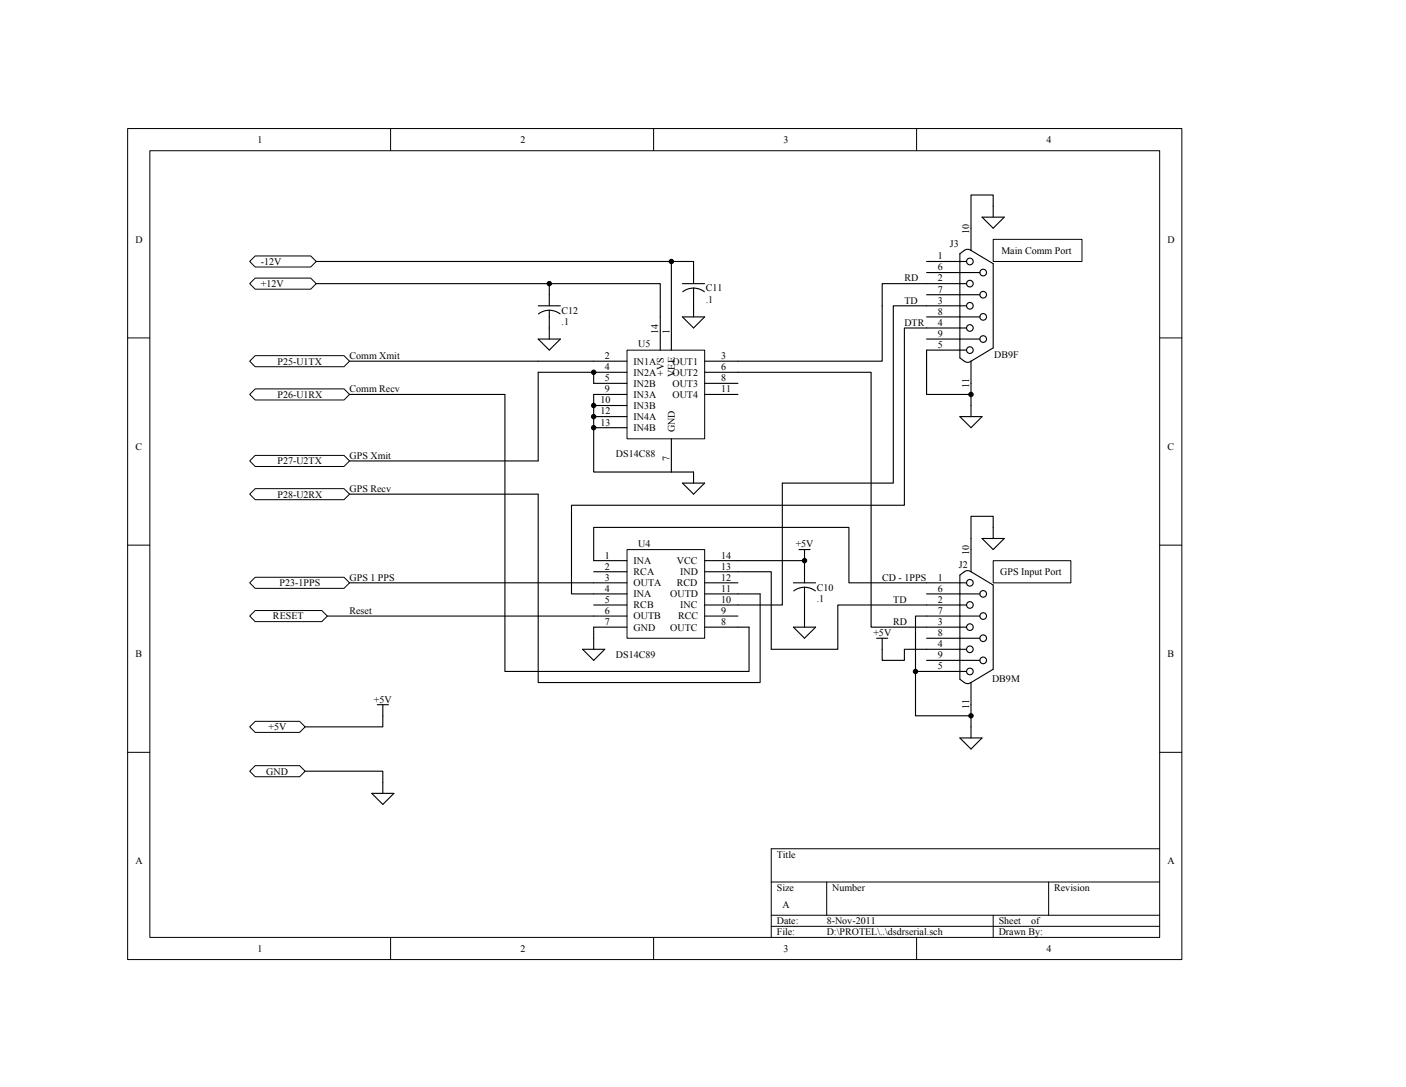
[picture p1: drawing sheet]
<svg xmlns="http://www.w3.org/2000/svg" width="279mm" height="216mm" viewBox="0 0 279 216" stroke-linecap="round" stroke-linejoin="round" font-family="sans-serif">
<g fill="none" stroke="#000" stroke-width=".2">
<path d="M25.4 25.5h209.5v165.1h-209.5zM29.8 29.9h200.6v156.3h-200.6zM77.6 25.5v4.4M129.9 25.5v4.4M182.1 25.5v4.4M25.4 67.1h4.4M230.4 67.1h4.5M25.4 108.3h4.4M230.4 108.3h4.5M25.4 149.4h4.4M230.4 149.4h4.5M153.3 175.2h77.1"/>
<path d="M164.3 175.2v6.6M208.4 175.2v6.6M230.4 168.6h-77.1v17.6M77.6 186.2v4.4M129.9 186.2v4.4M153.3 181.8h77.1M153.3 184h77.1M182.1 186.2v4.4M197.4 181.8v4.4"/>
</g>
<g fill="none" stroke="#000" stroke-width=".22">
<path d="M184.1 56.3h-8.8v4.4M190.7 82.7h4.5l-2.2 2.2zM193 80.5v2.2M184.1 115.8h8M184.1 118h10.6M193 113.6l-.7-.3a2.22 2.22 0 0 0-1.6 .9v20.7a2.24 2.24 0 0 0 1.6 .9l.7-.2M193 113.6l4.4 2.6v16.7l-4.4 2.7M193 109.2v4.4M195.2 107h4.4l-2.2 2.2zM197.4 104.8v2.2M184.1 120.2h8M184.1 122.4h10.6"/>
<path d="M184.1 124.6h8M184.1 126.8h10.6M184.1 129h8M184.1 131.2h10.6M192.1 133.4h-10.2v2.2M193 135.6v4.4"/>
<circle cx="192.7" cy="115.8" r=".66"/>
<circle cx="195.4" cy="118" r=".66"/>
<circle cx="192.7" cy="120.2" r=".66"/>
<circle cx="192.7" cy="124.6" r=".66"/>
<circle cx="192.7" cy="129" r=".66"/>
<circle cx="192.7" cy="133.4" r=".66"/>
<circle cx="195.4" cy="122.4" r=".66"/>
<circle cx="195.4" cy="126.8" r=".66"/>
<circle cx="195.4" cy="131.2" r=".66"/>
</g>
<path d="M197.4 111.4h15.4v4.4h-15.4z" fill="#fff"/>
<path d="M197.4 111.4h15.4v4.4h-15.4z" fill="none" stroke="#000" stroke-width=".2"/>
<path d="M135.6 96h4.4l-2.2 2.1zM137.8 93.8v2.2" fill="none" stroke="#000" stroke-width=".22"/>
<path d="M197.4 47.5h17.6v4.4h-17.6z" fill="#fff"/>
<path d="M197.4 47.5h17.6v4.4h-17.6z" fill="none" stroke="#000" stroke-width=".2"/>
<path d="M50.7 70.6h17.7l1.1 1.1-1.1 1.1h-17.7l-1.1-1.1z" fill-rule="evenodd" fill="#fff"/>
<path d="M50.7 70.6h17.7l1.1 1.1-1.1 1.1h-17.7l-1.1-1.1z" fill="none" stroke="#000" stroke-width=".2"/>
<path d="M50.7 121.3h13.2l1.2 1.1-1.2 1.1h-13.2l-1.1-1.1z" fill-rule="evenodd" fill="#fff"/>
<path d="M50.7 121.3h13.2l1.2 1.1-1.2 1.1h-13.2l-1.1-1.1z" fill="none" stroke="#000" stroke-width=".2"/>
<path d="M50.7 77.2h17.7l1.1 1.1-1.1 1.1h-17.7l-1.1-1.1z" fill-rule="evenodd" fill="#fff"/>
<path d="M50.7 77.2h17.7l1.1 1.1-1.1 1.1h-17.7l-1.1-1.1z" fill="none" stroke="#000" stroke-width=".2"/>
<path d="M50.7 114.7h17.7l1.1 1.1-1.1 1.1h-17.7l-1.1-1.1z" fill-rule="evenodd" fill="#fff"/>
<g fill="none" stroke="#000" stroke-width=".2">
<path d="M50.7 114.7h17.7l1.1 1.1-1.1 1.1h-17.7l-1.1-1.1z"/>
<circle cx="193" cy="78.3" r=".44"/>
<circle cx="181.9" cy="133.4" r=".44"/>
<circle cx="193" cy="142.2" r=".44"/>
</g>
<g fill="none" stroke="#000" stroke-width=".22">
<path d="M135.6 56.3h4.4M137.8 57.2l1.4 .3 .8 .4M137.8 57.2l-1.3 .3-.8 .4M137.8 54.1v2.2M137.8 57.2v3.5M184.1 56.3h8M184.1 51.9h8M184.1 54.1h10.6M184.1 58.5h10.6M193 49.7l-.7-.2a2.22 2.22 0 0 0-1.6 .9v20.7a2.25 2.25 0 0 0 1.6 .9l.7-.3M193 49.7l4.4 2.7v16.7l-4.4 2.6M195.2 43.1h4.4l-2.2 2.2z"/>
<path d="M197.4 43.1v-4.4h-4.4v11M184.1 60.7h8M184.1 62.9h10.6M184.1 65.1h8M184.1 67.3h10.6M192.1 69.5h-8v8.8h8.9M193 71.7v8.8M158.8 109.2h2.2M159.9 109.2v2.2M197.4 104.8v-2.2h-4.4v6.6M181.9 135.6v6.6h11.1v-2.2M184.1 122.4h-2.2v11"/>
<path d="M190.7 146.6h4.5l-2.2 2.2zM193 142.2v4.4"/>
<circle cx="192.7" cy="51.9" r=".66"/>
<circle cx="192.7" cy="56.3" r=".66"/>
<circle cx="195.4" cy="54.1" r=".66"/>
<circle cx="195.4" cy="58.5" r=".66"/>
<circle cx="192.7" cy="60.7" r=".66"/>
<circle cx="192.7" cy="65.1" r=".66"/>
<circle cx="192.7" cy="69.5" r=".66"/>
<circle cx="195.4" cy="62.9" r=".66"/>
<circle cx="195.4" cy="67.3" r=".66"/>
</g>
<g fill="#000">
<circle cx="193" cy="78.3" r=".44"/>
<circle cx="181.9" cy="133.4" r=".44"/>
<circle cx="193" cy="142.2" r=".44"/>
</g>
<path d="M124.6 109.2h15.4v17.6h-15.4z" fill="#fff"/>
<path d="M124.6 109.2h15.4v17.6h-15.4z" fill="none" stroke="#000" stroke-width=".2"/>
<g fill="none" stroke="#000" stroke-width=".22">
<path d="M69.5 71.7h37.4M69.5 78.3h30.8M106.9 73.9v17.7M175.3 60.7v11h-28.7M118 111.4h6.6M118 113.6h6.6M118 115.8h6.6M118 118h6.6M140 111.4h19.9v4.4M140 113.6h6.6M140 115.8h6.6M140 118h6.6"/>
<path d="M157.7 115.8h4.4M159.9 116.6l1.3 .3 .8 .5M159.9 116.6l-1.4 .3-.8 .5M159.9 116.6v3.6M115.8 129h4.4l-2.2 2.2zM118 120.2h6.6M118 122.4h6.6M124.6 124.6h-6.6v4.4M140 120.2h6.6M140 122.4h6.6M140 124.6h6.6M184.1 120.2h-17.6v8.8h-13.2"/>
</g>
<path d="M49.6 98.1l1.1-1h17.7l1.1 1-1.1 1.2h-17.7z" fill-rule="evenodd" fill="#fff"/>
<path d="M49.6 98.1l1.1-1h17.7l1.1 1-1.1 1.2h-17.7z" fill="none" stroke="#000" stroke-width=".2"/>
<path d="M50.7 90.5h17.7l1.1 1.1-1.1 1.1h-17.7l-1.1-1.1z" fill-rule="evenodd" fill="#fff"/>
<path d="M50.7 90.5h17.7l1.1 1.1-1.1 1.1h-17.7l-1.1-1.1z" fill="none" stroke="#000" stroke-width=".2"/>
<path d="M50.7 143.3h8.8l1.1 1.1-1.1 1.1h-8.8l-1.1-1.1z" fill-rule="evenodd" fill="#fff"/>
<path d="M50.7 143.3h8.8l1.1 1.1-1.1 1.1h-8.8l-1.1-1.1z" fill="none" stroke="#000" stroke-width=".2"/>
<path d="M50.7 152.1h8.8l1.1 1.1-1.1 1.1h-8.8l-1.1-1.1z" fill-rule="evenodd" fill="#fff"/>
<path d="M50.7 152.1h8.8l1.1 1.1-1.1 1.1h-8.8l-1.1-1.1z" fill="none" stroke="#000" stroke-width=".2"/>
<g fill="none" stroke="#000" stroke-width=".22">
<path d="M100.3 78.3v55.1h48.6v-8.8M146.6 73.9h26.5v50.7h11M184.1 65.1h-4.4v35.3h-66.1v17.6h4.4M184.1 60.7h-6.6v35.3h-22v24.2h-8.9M69.5 98.1h37.4v37.5h44.2v-17.6h-4.5M69.5 91.6h37.4M69.5 115.8h48.5M118 111.4v-6.6h50.7v11h15.4M146.6 113.6h6.7v15.4M65.1 122.4h52.9M75 140h2.2M76.1 140v4.4h-15.5"/>
<path d="M157.7 124.6h4.4l-2.2 2.2zM159.9 120.2v4.4M174.2 126.8h2.2M175.3 126.8v4.4h4.4v-2.2h4.4M60.6 153.2h15.5v4.4M73.9 157.6h4.4l-2.2 2.2z"/>
</g>
<path d="M124.6 69.6h15.4v17.6h-15.4z" fill="#fff"/>
<g fill="none" stroke="#000" stroke-width=".2">
<path d="M124.6 69.5h15.4v17.7h-15.4z"/>
<circle cx="118" cy="73.9" r=".44"/>
<circle cx="118" cy="84.9" r=".44"/>
<circle cx="118" cy="80.5" r=".44"/>
<circle cx="118" cy="82.7" r=".44"/>
</g>
<g fill="none" stroke="#000" stroke-width=".22">
<path d="M109.2 58.5v2.2M106.9 71.7h17.7M106.9 73.9h17.7M106.9 67.3h4.5l-2.2 2.2zM106.9 60.7h4.5M109.2 61.6l1.3 .3 .8 .4M109.2 61.6l-1.4 .3-.8 .4M109.2 61.6v5.7M118 73.9v2.2h6.6M124.6 78.3h-6.6v15.5h15.4M131.2 62.9v6.6M133.4 62.9v6.6"/>
<path d="M135.6 62.9h4.4l-2.2 2.2zM137.8 60.7v2.2M140 71.7h6.6M140 73.9h6.6M140 76.1h6.6M140 78.3h6.6M118 80.5h6.6M118 82.7h6.6M118 84.9h6.6M133.4 87.2v6.6M133.4 93.8h4.4"/>
</g>
<g fill="#000">
<circle cx="118" cy="73.9" r=".44"/>
<circle cx="118" cy="84.9" r=".44"/>
<circle cx="118" cy="80.5" r=".44"/>
<circle cx="118" cy="82.7" r=".44"/>
</g>
<path d="M49.6 51.9l1.1-1.1h11l1.1 1.1-1.1 1.1h-11z" fill-rule="evenodd" fill="#fff"/>
<path d="M49.6 51.9l1.1-1.1h11l1.1 1.1-1.1 1.1h-11z" fill="none" stroke="#000" stroke-width=".2"/>
<path d="M50.7 55.2h11l1.1 1.1-1.1 1.1h-11l-1.1-1.1z" fill-rule="evenodd" fill="#fff"/>
<g fill="none" stroke="#000" stroke-width=".2">
<path d="M50.7 55.2h11l1.1 1.1-1.1 1.1h-11l-1.1-1.1z"/>
<circle cx="109.2" cy="56.3" r=".44"/>
<circle cx="133.4" cy="51.9" r=".44"/>
<circle cx="159.9" cy="111.4" r=".44"/>
</g>
<path d="M62.8 51.9h75v2.2M62.8 56.3h68.4v6.6M109.2 56.3v2.2M133.4 51.9v11M146.6 124.6h2.3" fill="none" stroke="#000" stroke-width=".22"/>
<g fill="#000">
<circle cx="109.2" cy="56.3" r=".44"/>
<circle cx="133.4" cy="51.9" r=".44"/>
<circle cx="159.9" cy="111.4" r=".44"/>
</g>
<g font-size="2">
<text x="51.2" y="28.4">1</text>
<text x="103.4" y="28.4">2</text>
<text x="155.7" y="28.4">3</text>
<text x="207.9" y="28.4">4</text>
<text x="192.6" y="46.4" transform="rotate(-90 192.6 46.4)">10</text>
<text x="26.9" y="48.2">D</text>
<text x="51.8" y="52.6">-12V</text>
<text x="186.3" y="51.5">1</text>
<text x="186.3" y="53.7">6</text>
<text x="188.8" y="49.1">J3</text>
<text x="199" y="50.4">Main Comm Port</text>
<text x="232" y="48.2">D</text>
<text x="51.8" y="57">+12V</text>
<text x="140.3" y="57.9">C11</text>
<text x="179.7" y="55.9">RD</text>
<text x="186.3" y="55.9">2</text>
<text x="186.3" y="58.1">7</text>
<text x="111.6" y="62.3">C12</text>
<text x="111.6" y="64.5">.1</text>
<text x="140.3" y="60.1">.1</text>
<text x="179.7" y="60.3">TD</text>
<text x="179.7" y="64.7">DTR</text>
<text x="186.3" y="60.3">3</text>
<text x="186.3" y="62.5">8</text>
<text x="186.3" y="64.7">4</text>
<text x="69.5" y="71.3">Comm Xmit</text>
<text x="120.2" y="71.3">2</text>
<text x="126.8" y="68.9">U5</text>
<text x="130.8" y="66.2" transform="rotate(-90 130.8 66.2)">14</text>
<text x="133" y="66.2" transform="rotate(-90 133 66.2)">1</text>
<text x="143.3" y="71.3">3</text>
<text x="186.3" y="66.9">9</text>
<text x="186.3" y="69.1">5</text>
<text x="197.6" y="71.1">DB9F</text>
<text x="55.1" y="72.4">P25-U1TX</text>
<text x="69.5" y="77.9">Comm Recv</text>
<text x="120.2" y="73.5">4</text>
<text x="120.2" y="75.7">5</text>
<text x="120.2" y="77.9">9</text>
<text x="125.9" y="72.4">IN1A</text>
<text x="125.9" y="74.6">IN2A</text>
<text x="125.9" y="76.8">IN2B</text>
<text x="131.9" y="74.6" transform="rotate(-90 131.9 74.6)">+VS</text>
<text x="133.6" y="72.4">OUT1</text>
<text x="133.6" y="74.6">OUT2</text>
<text x="133.6" y="76.8">OUT3</text>
<text x="134.1" y="74.8" transform="rotate(-90 134.1 74.8)">VEE</text>
<text x="143.3" y="73.5">6</text>
<text x="143.3" y="75.7">8</text>
<text x="143.3" y="77.9">11</text>
<text x="192.6" y="77" transform="rotate(-90 192.6 77)">11</text>
<text x="55.1" y="79">P26-U1RX</text>
<text x="119.3" y="80.1">10</text>
<text x="119.3" y="82.3">12</text>
<text x="125.9" y="79">IN3A</text>
<text x="125.9" y="81.2">IN3B</text>
<text x="125.9" y="83.4">IN4A</text>
<text x="133.6" y="79">OUT4</text>
<text x="26.9" y="89.4">C</text>
<text x="119.3" y="84.5">13</text>
<text x="125.9" y="85.6">IN4B</text>
<text x="134.1" y="85.8" transform="rotate(-90 134.1 85.8)">GND</text>
<text x="232" y="89.4">C</text>
<text x="55.1" y="92.2">P27-U2TX</text>
<text x="69.5" y="91.1">GPS Xmit</text>
<text x="122.4" y="90.7">DS14C88</text>
<text x="133" y="91.6" transform="rotate(-90 133 91.6)">7</text>
<text x="55.1" y="98.8">P28-U2RX</text>
<text x="69.5" y="97.7">GPS Recv</text>
<text x="120.2" y="110.9">1</text>
<text x="120.2" y="113.1">2</text>
<text x="125.9" y="112">INA</text>
<text x="126.8" y="108.7">U4</text>
<text x="134.5" y="112">VCC</text>
<text x="143.3" y="110.9">14</text>
<text x="143.3" y="113.1">13</text>
<text x="158.1" y="108.7">+5V</text>
<text x="190.5" y="112.9">J2</text>
<text x="192.6" y="110.3" transform="rotate(-90 192.6 110.3)">10</text>
<text x="55.6" y="116.4">P23-1PPS</text>
<text x="69.5" y="115.3">GPS 1 PPS</text>
<text x="120.2" y="115.3">3</text>
<text x="120.2" y="117.5">4</text>
<text x="120.2" y="119.7">5</text>
<text x="125.9" y="114.2">RCA</text>
<text x="125.9" y="116.4">OUTA</text>
<text x="125.9" y="118.6">INA</text>
<text x="133.2" y="118.6">OUTD</text>
<text x="134.5" y="116.4">RCD</text>
<text x="135.2" y="114.2">IND</text>
<text x="143.3" y="115.3">12</text>
<text x="143.3" y="117.5">11</text>
<text x="143.3" y="119.7">10</text>
<text x="162.3" y="117.3">C10</text>
<text x="162.3" y="119.5">.1</text>
<text x="175.3" y="115.3">CD - 1PPS</text>
<text x="177.5" y="119.7">TD</text>
<text x="186.3" y="115.3">1</text>
<text x="186.3" y="117.5">6</text>
<text x="186.3" y="119.7">2</text>
<text x="198.8" y="114.2">GPS Input Port</text>
<text x="54.3" y="123">RESET</text>
<text x="69.5" y="121.9">Reset</text>
<text x="120.2" y="121.9">6</text>
<text x="120.2" y="124.1">7</text>
<text x="125.9" y="120.8">RCB</text>
<text x="125.9" y="123">OUTB</text>
<text x="125.9" y="125.2">GND</text>
<text x="133.2" y="125.2">OUTC</text>
<text x="134.7" y="123">RCC</text>
<text x="135.2" y="120.8">INC</text>
<text x="143.3" y="121.9">9</text>
<text x="143.3" y="124.1">8</text>
<text x="177.5" y="124.1">RD</text>
<text x="186.3" y="121.9">7</text>
<text x="186.3" y="124.1">3</text>
<text x="26.9" y="130.5">B</text>
<text x="122.4" y="130.7">DS14C89</text>
<text x="173.6" y="126.3">+5V</text>
<text x="186.3" y="126.3">8</text>
<text x="186.3" y="128.5">4</text>
<text x="186.3" y="130.7">9</text>
<text x="232" y="130.5">B</text>
<text x="186.3" y="132.9">5</text>
<text x="197.1" y="135.4">DB9M</text>
<text x="74.3" y="139.5">+5V</text>
<text x="192.6" y="140.8" transform="rotate(-90 192.6 140.8)">11</text>
<text x="53.4" y="145">+5V</text>
<text x="52.9" y="153.8">GND</text>
<text x="26.9" y="171.7">A</text>
<text x="154.4" y="170.4">Title</text>
<text x="232" y="171.7">A</text>
<text x="154.4" y="177">Size</text>
<text x="165.4" y="177">Number</text>
<text x="209.5" y="177">Revision</text>
<text x="154.4" y="183.6">Date:</text>
<text x="154.4" y="185.8">File:</text>
<text x="155.5" y="180.3">A</text>
<text x="164.3" y="183.6">8-Nov-2011</text>
<text x="164.3" y="185.8">D:\PROTEL\..\dsdrserial.sch</text>
<text x="198.5" y="183.6">Sheet</text>
<text x="198.5" y="185.8">Drawn By:</text>
<text x="204.9" y="183.6">of</text>
<text x="51.2" y="189.1">1</text>
<text x="103.4" y="189.1">2</text>
<text x="155.7" y="189.1">3</text>
<text x="207.9" y="189.1">4</text>
</g>
</svg>
